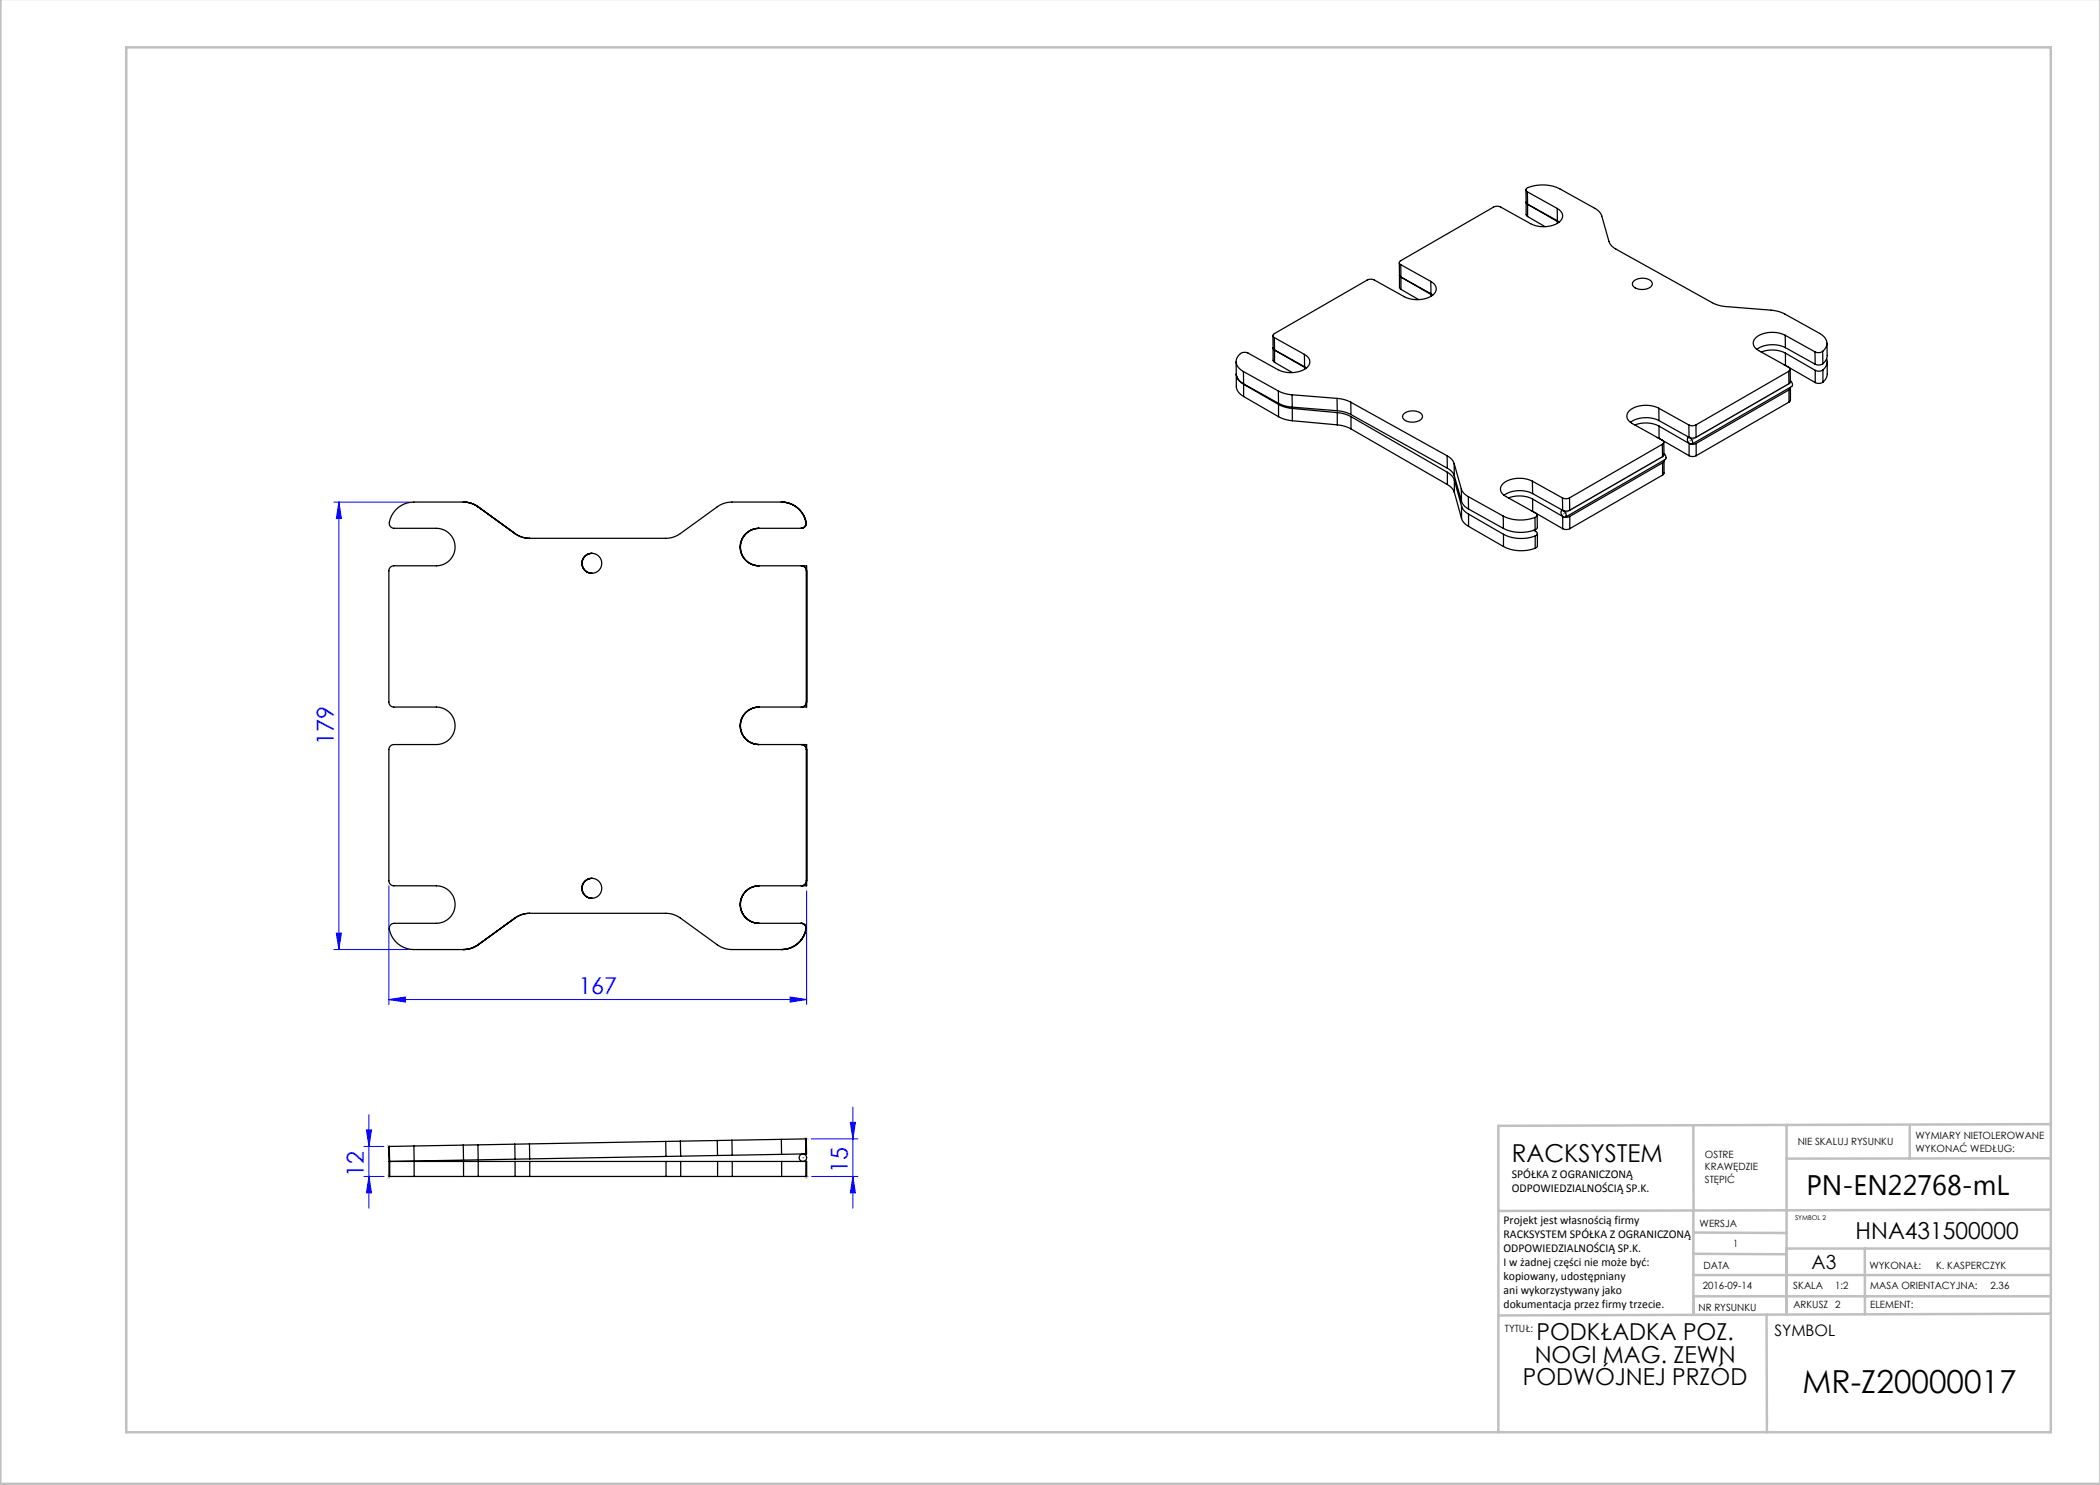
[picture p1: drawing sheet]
<svg xmlns="http://www.w3.org/2000/svg" width="420mm" height="297mm" viewBox="0 0 420 297" stroke-linecap="round" stroke-linejoin="round" font-family="sans-serif">
<g fill="none" stroke="#c0c0c0" stroke-width=".2" stroke-dasharray="1.3 .6" stroke-dashoffset=".5" stroke-linecap="butt">
<path d="M77.4 228.9l.7 .7M77.4 229.6l.7-.7M77.5 234.9l.7 .7M77.5 235.6l.7-.7M77.8 229.8v-1M77.8 235.8v-1M78.3 229.3h-1M78.3 235.3h-1M160.9 227.4l.7 .7M160.9 228.1l.7-.7M161 234.9l.7 .7M161 235.6l.7-.7"/>
<path d="M161.3 228.3v-1M161.3 235.8v-1M161.8 227.8h-1M161.8 235.3h-1"/>
</g>
<g fill="none" stroke="#00f" stroke-width=".2">
<path d="M66.8 100.4h15M67.8 100.4v89.5M67.8 100.4l.5 3.3h-1zM77.8 177.2v23.7M161.3 178.2v22.7M66.8 189.9h15M67.3 186.6h1l-.5 3.3zM77.8 199.9l3.3-.5v1zM77.8 199.9h83.5M158 199.4l3.3 .5-3.3 .5zM72.8 229.3h4M72.8 235.3h4"/>
<path d="M73.3 226h1l-.5 3.3zM73.8 222.9v18.7M73.8 235.3l.5 3.3h-1zM162.3 227.8h9.3M162.3 235.3h9.3M170.1 224.5h1l-.5 3.3zM170.6 221.4v20.2M170.6 235.3l.5 3.3h-1z"/>
</g>
<g fill="none" stroke="#c0c0c0" stroke-width=".5">
<path d="M.1 -.1v296.9h419.9M25.2 9.5h385v276.9h-385zM338.7 225.2v16.9M357.3 225v37.9M382 225.4v6.3M410.1 224.8l-110.4 .4v61.2M410.1 231.7h-52.8M338.7 259.3h71.5M338.7 255h71.5M338.7 250.8l18.6 .1M338.7 246.5l18.6 .1M338.7 242.1v20.9"/>
<path d="M373 249.7v13.2M410.1 241.9l-110.4 .3M410.2 249.7h-52.9v13.2M353.3 262.9l.1 23.5M410.2 262.7l-110.5 .4"/>
</g>
<path d="M358 76.7l-20 11.5M332.7 91.2l-20 11.6M160.6 231.5h.1" fill="none" stroke="#808080" stroke-width=".25"/>
<g fill="#00f">
<path d="M73.3 226h1l-.5 3.3zM73.8 235.3l.5 3.3h-1zM170.1 224.5h1l-.5 3.3zM170.6 235.3l.5 3.3h-1z"/>
<path d="M158 199.4l3.3 .5-3.3 .5zM77.8 199.9l3.3-.5v1z"/>
<path d="M67.3 186.6h1l-.5 3.3zM67.8 100.4l.5 3.3h-1z"/>
</g>
<g fill="none" stroke="#000" stroke-width=".25">
<path d="M305.2 38v2.5M305.5 38.4a.45 .45 0 0 1-.3-.5 .45 .45 0 0 1 .4-.4 8.1 8.1 0 0 1 6.4 .3l7 3.9a2.74 2.74 0 0 1 1.4 1.5l1.4 5.1a2.74 2.74 0 0 0 1.4 1.5l19.9 11 1.7 .5 9.4 .7 1.5 .3 1.2 .5 7 3.9a2.02 2.02 0 0 1 1.5 1.6 2.02 2.02 0 0 1-.9 2M305.5 38.4l5.9 3.3M305.5 38.4v2.4M279.9 52.5v2.5M279.9 55l.3 .4M279.9 55v2.5l.3 .4M280.2 52.9l6 3.4M280.2 52.9v2.5M280.2 55.4l6 3.4M280.2 55.4l6 3.5M280.2 57.9l3.6 2"/>
<path d="M280.2 55.4v2.5M286.2 56.3a1.54 1.54 0 0 1 1.1 1.3 1.54 1.54 0 0 1-.9 1.5 5.9 5.9 0 0 1-5.5 .2l-6.1-3.3a1.59 1.59 0 0 0-1.4 0l-18.5 10.7a.42 .42 0 0 0-.3 .4 .42 .42 0 0 0 .3 .4M286.2 56.3v2.5M286.2 58.8l.4 .2M286.2 58.9l.3 .2M286.2 58.9v.4M305.2 40.5l.3 .3M305.2 40.5v2.4l.3 .4M305.5 40.8l6 3.4M305.5 40.9l6 3.4M305.5 40.9v2.4M305.5 43.3l3.5 2"/>
<path d="M311.4 41.7a1.54 1.54 0 0 1 1.1 1.3 1.54 1.54 0 0 1-.8 1.5 5.9 5.9 0 0 1-5.6 .2l-6-3.3a1.59 1.59 0 0 0-1.4 0l-18.5 10.7a.42 .42 0 0 0-.3 .4 .42 .42 0 0 0 .3 .4M311.4 41.7l.1 2.5M311.5 44.2l.4 .2M311.5 44.3l.3 .2M311.5 44.3v.4M326.7 56.3a2.84 2.84 0 0 1 3.6 0 1 1 0 0 1-.9 1.5 2.24 2.24 0 0 1-2.9-1zM247.2 72.3l.1 2.5M247.3 74.8a2.3 2.3 0 0 0 1.4 2M247.3 74.8a2.36 2.36 0 0 0 1.4 2.1M247.3 74.8v2.5a2.36 2.36 0 0 0 1.4 2M248.7 74.3l7 3.9M248.7 74.3v2.5"/>
<path d="M248.7 76.8l7 3.9M248.7 76.9l7 4M248.7 79.3l7 4M248.7 76.9v2.4M254.6 67.1v2.5M254.6 69.6l.3 .4M254.6 69.6v2.5l.3 .4M254.9 67.5l6 3.4M254.9 67.5v2.5M254.9 70l6 3.3M254.9 70l6 3.5M254.9 70v2.5"/>
<path d="M254.9 72.5l3.6 2M255.7 78.2l1.2 .5 1.5 .3M255.7 78.2v2.5M258.4 79l9 .7M258.4 79l.1 2.4M260.9 70.9a1.54 1.54 0 0 1 1.1 1.3 1.54 1.54 0 0 1-.9 1.5 5.9 5.9 0 0 1-5.5 .2l-6-3.3a1.72 1.72 0 0 0-1.8 .3 1.72 1.72 0 0 0-.6 1.7 2.6 2.6 0 0 0 1.5 1.7M260.9 70.9v2.4M260.9 73.3l.4 .3M260.9 73.5l.3 .2M260.9 73.5v.4M267.4 79.7l1.5 .2 1.3 .5M267.4 79.7v2.4"/>
<path d="M352.2 70.4a6 6 0 0 1 4.9 .2M356.7 72.9l.4 .2M357 67.1a5.6 5.6 0 0 0-5.9 .5 1.5 1.5 0 0 0 .6 2.5l6 3.4a.42 .42 0 0 1 .3 .4 .42 .42 0 0 1-.3 .4M357 67.1l6 3.3M357 67.1l.1 2.4M357.1 69.5a5.8 5.8 0 0 0-5.7 .4M357.1 69.5l5.9 3.3M357.1 70.6l5.9 3.5M357.1 70.6v2.5M357.1 73.1l5.9 3.4M357.7 74.3l-18.5 10.7M357.7 74.3l.1 2.4"/>
<path d="M357.8 76.7l-18.6 10.8M357.8 78l-18.6 10.7M357.8 78v2.4M358 73.9l.1 2.4-.3 .4M358.1 77.5l-.1 .3-.2 .2M358.1 76.1l.4 .7-.2 .5-20 11.6 .9-.2M358.1 77.6v2.4l-.3 .4M363 70.4v2.4M363 74.1v2.4M364.5 70.3a1.54 1.54 0 0 1-1.5 .1M364.5 70.3l.1 2.4M364.6 72.7a1.54 1.54 0 0 1-1.6 .1"/>
<path d="M364.6 74a1.51 1.51 0 0 1-1.6 .1M364.6 76.4a1.51 1.51 0 0 1-1.6 .1M364.6 74v2.4M365.3 71.7a1.91 1.91 0 0 1-.7 2.3M365.4 68.6v2.5a2.08 2.08 0 0 1-.8 1.6M365.4 72.4v2.4a2.12 2.12 0 0 1-.8 1.6M255.7 80.7l1.3 .5 1.5 .2M255.7 80.9a6.8 6.8 0 0 0 2.8 .8M255.7 83.3a6.8 6.8 0 0 0 2.8 .8M255.7 80.9v2.4M258.5 81.4l8.9 .7M258.5 81.7l9 .8"/>
<path d="M258.5 81.7v2.4M258.5 84.1l9 .9M267.4 82.1l1.5 .3 1.3 .5M267.5 82.5a6.8 6.8 0 0 1 2.7 .8M267.5 85a6.8 6.8 0 0 1 2.7 .8M267.5 82.5v2.5M270.2 80.4l19.2 10.8M270.2 80.4v2.5M270.2 82.9l19.3 10.7M270.2 83.3l19.3 11.2M270.2 83.3v2.5M270.2 85.8l19.3 11.1"/>
<path d="M280.7 82.8a2.84 2.84 0 0 1 3.6 0 1 1 0 0 1-.9 1.5 2.24 2.24 0 0 1-2.9-.9zM289.4 91.2a2.74 2.74 0 0 1 1.4 1.5M289.4 91.2l.1 2.4M289.5 93.6a2.73 2.73 0 0 1 1.4 1.6M289.5 94.5a2.81 2.81 0 0 1 1.4 1.5M289.5 96.9a2.81 2.81 0 0 1 1.4 1.6M289.5 94.5v2.4M290.8 92.7l1.5 5.1M290.8 92.7l.1 2.5M290.9 95.2l1.4 5.1M290.9 96l1.4 5.2M290.9 96v2.5"/>
<path d="M290.9 98.5l1.4 5.2M292.3 97.8a2.74 2.74 0 0 0 1.4 1.5M292.3 97.8v2.5M293.7 99.3l6.9 3.9M293.7 99.3v2.5M301.7 99.6a6 6 0 0 1 4.8 .2M306.5 96.2a5.6 5.6 0 0 0-5.9 .6 1.5 1.5 0 0 0 .6 2.5l5.9 3.3a.45 .45 0 0 1 .3 .5 .45 .45 0 0 1-.4 .4M306.5 96.2l6 3.4M306.5 96.2v2.5M306.5 98.7a5.8 5.8 0 0 0-5.7 .4M306.5 98.7l6 3.4M306.5 99.8l6 3.5"/>
<path d="M306.5 99.8v2.5M312.5 99.6v2.5M313.9 99.6a1.59 1.59 0 0 1-1.4 0M313.9 99.6v2.4M327 85a6 6 0 0 1 4.8 .2M331.5 87.5l.3 .2M331.8 81.7a5.6 5.6 0 0 0-6 .5 1.5 1.5 0 0 0 .7 2.5l6 3.4a.42 .42 0 0 1 .3 .4 .42 .42 0 0 1-.3 .4M331.8 81.7l6 3.3M331.8 81.7v2.4M331.8 84.1a5.8 5.8 0 0 0-5.7 .4M331.8 84.1l6 3.4M331.8 85.2l6 3.5"/>
<path d="M331.8 85.2v2.5M331.8 87.7l6 3.4M332.5 88.9l-18.6 10.7M332.5 88.9v2.4M332.5 91.3l-18.6 10.7M332.5 92.6l-18.5 10.7M332.5 92.6v2.4M332.5 95l-18.5 10.7M332.8 88.4v2.5l-.3 .4M332.8 92.1l-.1 .3-.2 .2M332.8 90.7l.3 .3a.66 .66 0 0 1 0 .9l-20 11.5M332.8 92.2v2.4l-.3 .4"/>
<path d="M337.6 87.6a.78 .78 0 0 1 .8 .4 .78 .78 0 0 1-.1 .9l-.6-.4-.2-.5zM337.8 85v2.5M337.8 87.4l-.2 .1M337.8 88.7l.2 .1M337.8 91.1a1.56 1.56 0 0 0 1.4 0M337.8 88.7v2.4M339.2 85a1.59 1.59 0 0 1-1.4 0M339.2 85v2.5M339.2 87.5a1.59 1.59 0 0 1-1.4 0M339.2 88.7v2.4M357.8 80.4l-18.6 10.7M92.7 100.4a5 5 0 0 1 2.9 1"/>
<path d="M95.6 101.4a5 5 0 0 0-2.9-1h-9.9a4.8 4.8 0 0 0-4.9 4.5l.3 .6 .6 .2h8.5a3.8 3.8 0 0 1 3.7 3.7 3.8 3.8 0 0 1-3.7 3.8h-8.5a1 1 0 0 0-1 1v26.2a1 1 0 0 0 1 1h8.5a3.8 3.8 0 0 1 3.7 3.8 3.8 3.8 0 0 1-3.7 3.7h-8.5a1 1 0 0 0-1 1v26.3a1 1 0 0 0 1 1h8.5a3.8 3.8 0 0 1 3.7 3.7 3.8 3.8 0 0 1-3.7 3.8h-8.5a1 1 0 0 0-.9 1.1 5 5 0 0 0 4.9 4.1h9.9a5 5 0 0 0 2.9-.9M95.6 101.4l7.4 5.3M103 106.7a5 5 0 0 0 2.9 1M116.9 111.3a2 2 0 0 1 1.5-.6 2 2 0 0 0-2 2 2 2 0 0 0 2 2 2 2 0 0 1-1.8-1.2 2 2 0 0 1 .3-2.2zM151.8 105.7a3.8 3.8 0 0 0-3.7 3.7 3.8 3.8 0 0 0 3.7 3.8M156.3 100.4a5 5 0 0 1 4.9 4.1M160.3 105.7h-8.5a3.8 3.8 0 0 0-3.8 3.7 3.8 3.8 0 0 0 3.8 3.8h8.5a1 1 0 0 1 1 1M160.3 113.2a1 1 0 0 1 1 1M160.3 113.2h1v28.2h-1M161.2 104.5a1 1 0 0 1-1 1.2M161.2 104.5h.1M161.2 104.5a5 5 0 0 0-4.9-4.1h-9.9a5 5 0 0 0-2.9 1l-7.4 5.3a5 5 0 0 1-3 1h-27.2a5 5 0 0 1-2.9-1"/>
<path d="M161.2 104.5a1 1 0 0 1-.9 1.2M161.3 114.2v26.2M161.3 114.2h.1M292.3 100.3a2.73 2.73 0 0 0 1.4 1.5M292.3 101.2a2.81 2.81 0 0 0 1.4 1.6M292.3 103.7a2.81 2.81 0 0 0 1.4 1.6M292.3 101.2v2.5M293.7 101.8l7 3.9M293.7 102.8l7 4.1M293.7 102.8v2.5M293.7 105.3l7 4M300.6 103.2a8 8 0 0 0 6.4 .3"/>
<path d="M300.6 103.2l.1 2.5M300.7 105.7a8 8 0 0 0 6.3 .3M300.7 106.9a7.9 7.9 0 0 0 6.3 .3M300.7 109.3a7.9 7.9 0 0 0 6.3 .4M300.7 106.9v2.4M306.2 102.1l.3 .2M306.5 102.3l6 3.4M306.8 106.1l.4 .2a.46 .46 0 0 1 .3 .5 .46 .46 0 0 1-.5 .4M307 103.5v2.5M307 107.2v2.5M307.4 103l.1 2.5-.5 .5M307.5 106.7v2.5l-.5 .5"/>
<path d="M312.3 102.1a.87 .87 0 0 1 .8 1.3 .87 .87 0 0 1-.8-1.3zM312.5 102l-.2 .1M312.5 103.3l.2 .1M312.5 105.7a1.56 1.56 0 0 0 1.5 0M312.5 103.3v2.4M313.9 102a1.59 1.59 0 0 1-1.4 .1M314 103.3l-.9 .1M314 103.3v2.4M151.8 141.4a3.8 3.8 0 0 0-3.7 3.8 3.8 3.8 0 0 0 3.7 3.7M160.3 148.9a1 1 0 0 1 1 1M160.3 148.9h1v28.3h-1M161.3 140.4a1 1 0 0 1-1 1"/>
<path d="M161.3 149.9v26.3M161.3 140.4h.1M161.3 149.9h.1M161.3 140.4a1 1 0 0 1-1 1h-8.5a3.8 3.8 0 0 0-3.8 3.8 3.8 3.8 0 0 0 3.8 3.7h8.5a1 1 0 0 1 1 1M116.9 176.3a2 2 0 0 1 1.5-.6 2 2 0 0 0-2 2 2 2 0 0 0 2 2 2 2 0 0 1-1.8-1.2 2 2 0 0 1 .3-2.2zM151.8 177.2a3.8 3.8 0 0 0-3.7 3.7 3.8 3.8 0 0 0 3.7 3.8M161.3 176.2a1 1 0 0 1-1 1M161.3 176.2h.1M161.3 176.2a1 1 0 0 1-1 1h-8.5a3.8 3.8 0 0 0-3.8 3.7 3.8 3.8 0 0 0 3.8 3.8h8.5M95.6 189a5 5 0 0 1-2.9 .9M103 183.6a5 5 0 0 1 2.9-.9h27.2a5 5 0 0 1 3 .9l7.4 5.4a5 5 0 0 0 2.9 .9h9.9a5 5 0 0 0 4.9-4.1M103 183.6l-7.4 5.4"/>
<path d="M105.9 182.7a5 5 0 0 0-2.9 .9M160.2 184.7a1 1 0 0 1 1 1.1M160.3 184.7a1 1 0 0 1 .9 1.1M161.2 185.8a5 5 0 0 1-4.9 4.1M161.2 185.8h.1M77.8 232.3l.1 3M77.8 229.3v3M77.8 229.3l.1 3M77.9 229.3h-.1M77.9 232.3h-.1M77.9 232.3v3M77.9 235.3h.1"/>
<path d="M77.9 235.3h4.9M77.9 232.3h4.9M77.9 232.3h.1M82.8 229.2l-4.9 .1M82.8 229.2v3M82.8 232.2l-4.9 .1M82.8 232.3v3M82.8 232.3h9.9M82.8 235.3h9.9M92.7 229v3M92.7 229l-9.9 .2M92.7 232l-9.9 .2"/>
<path d="M92.7 235.3h2.9M92.7 232.3h2.9M92.7 232.3v3M95.6 229h-2.9M95.6 229v3M95.6 232h-2.9M95.6 232.3h7.4M95.6 235.3h7.4M95.6 232.3v3M103 228.8l-7.4 .2M103 228.8v3M103 231.8l-7.4 .2"/>
<path d="M103 235.3h3M103 232.3h3M103 232.3v3M105.9 228.8h-2.9M105.9 228.8v3M105.9 231.8h-2.9M106 232.3h27.2M106 235.3h27.2M106 232.3v3M133.1 228.3l-27.2 .5M133.1 228.3l.1 3M133.2 231.3l-27.3 .5"/>
<path d="M133.2 235.3h2.9M133.2 232.3h2.9M133.2 232.3v3M136.1 228.2l-3 .1M136.1 228.2v3M136.1 231.2l-2.9 .1M136.1 232.3h7.4M136.1 235.3h7.4M136.1 232.3v3M143.5 228.1l-7.4 .1M143.5 228.1v3M143.5 231.1l-7.4 .1"/>
<path d="M143.5 235.3h3M143.5 232.3h3M143.5 232.3v3M146.4 228l-2.9 .1M146.4 228v3M146.4 231l-2.9 .1M146.5 232.3v3M146.5 232.3h9.8M146.5 235.3h9.8M156.3 227.9v3M156.3 227.9l-9.9 .1M156.3 230.9l-9.9 .1"/>
<path d="M156.3 232.3h4.9M156.3 235.3h4.9M156.3 232.3v3M161.2 227.8l-4.9 .1M161.2 227.8v3M161.2 227.8h.1M161.2 230.8l-4.9 .1M161.2 232.3v3M161.2 232.3h.1M161.2 235.3h.1M161.2 230.8h.1M161.3 232.3v3"/>
<circle cx="118.4" cy="112.7" r="2"/>
<circle cx="118.4" cy="177.7" r="2"/>
<circle cx="160.6" cy="231.5" r=".75"/>
</g>
<text font-size="6.3" x="360.5" y="278.5">MR-Z20000017</text>
<text font-size="5.6" x="361.3" y="239.1">PN-EN22768-mL</text>
<text font-size="4.9" x="302.4" y="232.4">RACKSYSTEM</text>
<g font-size="4.7" fill="#00f">
<text x="66.8" y="149" transform="rotate(-90 66.8 149)">179</text>
<text x="115.7" y="198.9">167</text>
<text x="72.8" y="235.5" transform="rotate(-90 72.8 235.5)">12</text>
<text x="169.6" y="234.6" transform="rotate(-90 169.6 234.6)">15</text>
</g>
<g font-size="4.7">
<text x="371.1" y="247.8">HNA431500000</text>
<text x="307.3" y="268.1">PODKŁADKA POZ.</text>
<text x="306.9" y="272.6">NOGI MAG. ZEWN</text>
<text x="304.6" y="277.1">PODWÓJNEJ PRZÓD</text>
</g>
<text font-size="3.9" x="362.3" y="253.8">A3</text>
<text font-size="3.2" x="354.9" y="267.2">SYMBOL</text>
<g font-size="2.4">
<text x="302.4" y="235.6">SPÓŁKA Z OGRANICZONĄ</text>
<text x="302.4" y="238.4">ODPOWIEDZIALNOŚCIĄ SP.K.</text>
<text x="300.7" y="244.7">Projekt jest własnością firmy</text>
<text x="300.7" y="247.5">RACKSYSTEM SPÓŁKA Z OGRANICZONĄ</text>
<text x="300.7" y="250.3">ODPOWIEDZIALNOŚCIĄ SP.K.</text>
<text x="300.7" y="253.1">I w żadnej części nie może być:</text>
<text x="300.7" y="256">kopiowany, udostępniany</text>
<text x="300.7" y="258.8">ani wykorzystywany jako</text>
<text x="300.7" y="261.6">dokumentacja przez firmy trzecie.</text>
</g>
<g font-size="2">
<text x="383.1" y="227.9">WYMIARY NIETOLEROWANE</text>
<text x="341" y="231.6">OSTRE</text>
<text x="359.5" y="228.9">NIE SKALUJ RYSUNKU</text>
<text x="383.1" y="230.4">WYKONAĆ WEDŁUG:</text>
<text x="341" y="234.1">KRAWĘDZIE</text>
<text x="341" y="236.6">STĘPIĆ</text>
<text x="339.9" y="245.4">WERSJA</text>
<text x="346.6" y="249.5">1</text>
<text x="340.6" y="257.7">2016-09-14</text>
<text x="340.7" y="253.8">DATA</text>
<text x="358.7" y="257.7">SKALA</text>
<text x="367" y="257.7">1:2</text>
<text x="373.9" y="253.8">WYKONAŁ:</text>
<text x="374.1" y="257.7">MASA ORIENTACYJNA:</text>
<text x="387.2" y="253.8">K. KASPERCZYK</text>
<text x="398.1" y="257.7">2.36</text>
<text x="339.7" y="262.3">NR RYSUNKU</text>
<text x="358.7" y="261.7">ARKUSZ 2</text>
<text x="374.1" y="261.7">ELEMENT:</text>
<text x="301" y="266.4">TYTUŁ:</text>
</g>
<text font-size="1.3" x="359" y="244">SYMBOL 2</text>
</svg>
